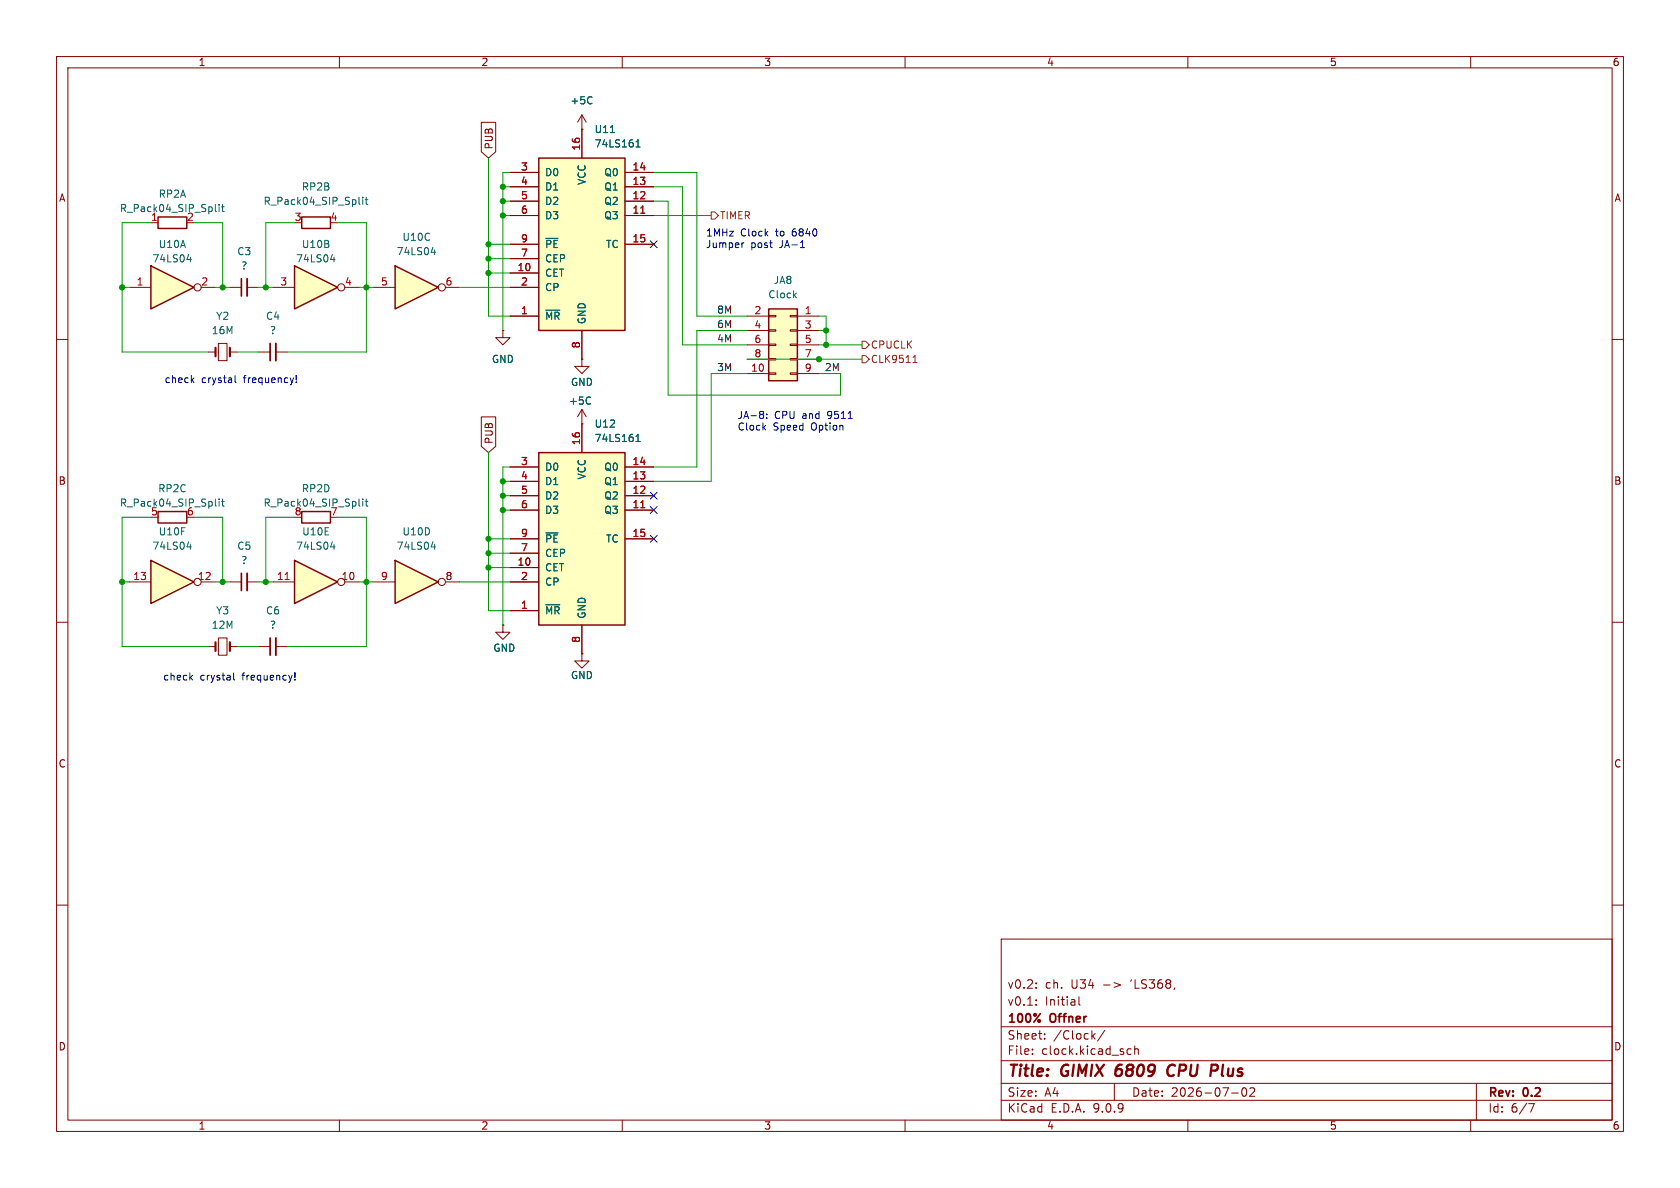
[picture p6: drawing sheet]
<svg xmlns="http://www.w3.org/2000/svg" width="297mm" height="210mm" viewBox="0 0 297 210" stroke-linecap="round" stroke-linejoin="round" font-family="sans-serif">
<g fill="none" stroke="#840000" stroke-width=".18">
<path d="M10 10h277v190h-277zM12 12h273v186h-273zM60 10v2M110 10v2M160 10v2M210 10v2M260 10v2M102.9 22.9h.1M102.9 20.3l-.8 1.3M102.9 20.3l.7 1.3M102.9 20.3v2.6M10 60h2"/>
<path d="M102.9 74.9h.1M102.9 63.5v1.3h1.2l-1.2 1.2-1.3-1.2h1.3M102.9 63.5h.1M102.9 72.4v2.5M102.9 72.4l-.8 1.3M102.9 72.4l.7 1.3M285 60h2M10 110h2M285 110h2M10 160h2M177 166h108v32h-108zM183.2 177.6v.1"/>
<path d="M183.2 173.8v.1M183.2 174.6v.1M183.2 176.8v.1M190.7 176.2v1.3l.3 .2M195.1 174.1h1.1M197 173.7l1.1 .4-1.1 .5M285 160h2M60 198v2M110 198v2M160 198v2M177 194.5h108M177 191.5h108"/>
<path d="M177 187.5h108M177 181.5h108M182.5 186.3v.1M182.5 185.5v.1M184.7 183.6v.1M184.7 182.8v.1M193.2 183.1l.4 .6M193.6 182.7l-.6 .6M195.3 182.1l-1.3 2M197 191.5v3M199.2 186.1l.3 .3 .5-.1M200 185.5l-.5-.1-.3 .3"/>
<path d="M200.6 185.5l.2-.1 .4 .1v.9M200.6 184.9v1.5M210 198v2M217.7 193.2h1.2M219.7 192.4l.2-.1a.81 .81 0 0 1 .6 .6 .81 .81 0 0 1-.3 .8l-.2 .1a.81 .81 0 0 1-.3-1.4zM221 192.4l.5-.1 .2 .1 .1 .3-.9 1.1h.9M260 198v2M261 191.5v6.5M270.2 195.1h1l-.6 1.5"/>
</g>
<path d="M197.4 188.7l-.2 1.1 .3 .4M197.4 189.1l-.2 .3M207.4 188.2a1.13 1.13 0 0 0-1 .7 1.13 1.13 0 0 0 .2 1.2l.3 .1 .5-.1M215 188.2l.2 .1a.54 .54 0 0 1-.1 .9" fill="none" stroke="#840000" stroke-width=".4"/>
<path d="M53.3 90.4h5.1v2.1h-5.1z" fill="none" stroke="#840000" stroke-width=".25"/>
<path d="M104.4 17.1l.3 .1M104.7 18.2l-.3 .2M104.2 70.2l.2 .1M104.4 71.3l-.2 .1M63.5 89.3l.2 .2M64.1 88.2v.1M64.1 88.6v.9M64.6 88.6h.4M64.7 88.2v1.1l.3 .2" fill="none" stroke="#006464" stroke-width=".18"/>
<path d="M69.8 47l7.7 3.8-7.7 3.8z" fill="#ffffc2"/>
<path d="M69.8 47l7.7 3.8-7.7 3.8z" fill="none" stroke="#840000" stroke-width=".25"/>
<g fill="none" stroke="#840000" stroke-width=".18">
<path d="M66 50.8h3.8M78.7 50.8h2.6M88.9 58.4v1.3h1.3l-1.3 1.3-1.3-1.3h1.3M88.9 58.4h.1"/>
<circle cx="78.1" cy="50.8" r=".63"/>
</g>
<path d="M76.2 44.6h.8M76.8 44.2v.8" fill="none" stroke="#006464" stroke-width=".18"/>
<path d="M95.2 27.9h15.3v30.5h-15.3z" fill="#ffffc2"/>
<path d="M95.2 27.9h15.3v30.5h-15.3z" fill="none" stroke="#840000" stroke-width=".25"/>
<g fill="none" stroke="#840000" stroke-width=".18">
<path d="M90.2 30.5h5M90.2 33h5M90.2 35.6h5M90.2 38.1h5M102.9 22.9v5M110.5 30.5h5.1M110.5 33h5.1M110.5 35.6h5.1M110.5 38.1h5.1M90.2 43.2h5M90.2 45.7h5M90.2 48.3h5"/>
<path d="M90.2 50.8h5M90.2 55.9h5M102.9 58.4v5.1M110.5 43.2h5.1"/>
</g>
<path d="M107.9 23.4h.7M112.4 26h.8M112.4 25.1l.4-.4v1.3M96.5 42.1h2.2M96.5 54.8h2.5" fill="none" stroke="#006464" stroke-width=".18"/>
<path d="M113.3 37.7h.7" fill="none" stroke="#a90000" stroke-width=".18"/>
<path d="M135.9 54.6h5.1v12.7h-5.1z" fill="#ffffc2"/>
<path d="M135.9 54.6h5.1v12.7h-5.1z" fill="none" stroke="#840000" stroke-width=".25"/>
<g fill="none" stroke="#840000" stroke-width=".18">
<path d="M132.1 55.9h3.8M132.1 58.4h3.8M135.9 55.8h1.3v.2h-1.3zM135.9 58.3h1.3v.2h-1.3zM139.7 55.8h1.3v.2h-1.3zM139.7 58.3h1.3v.2h-1.3zM141 55.9h3.8M141 58.4h3.8M36.8 62.2h1.3M38.6 60.7h1.5v3.1h-1.5zM40.6 62.2h1.3M132.1 61h3.8"/>
<path d="M132.1 63.5h3.8M132.1 66h3.8M135.9 60.8h1.3v.3h-1.3zM135.9 63.4h1.3v.2h-1.3zM135.9 65.9h1.3v.3h-1.3zM139.7 60.8h1.3v.3h-1.3zM139.7 63.4h1.3v.2h-1.3zM139.7 65.9h1.3v.3h-1.3zM141 61h3.8M141 63.5h3.8M141 66h3.8"/>
</g>
<path d="M140.4 52.2l.4 .4M140.8 51.8l-.5 .5" fill="none" stroke="#006464" stroke-width=".18"/>
<path d="M38.1 61.5v1.5M40.6 61.5v1.5" fill="none" stroke="#840000" stroke-width=".38"/>
<path d="M26.7 99.1l7.6 3.8-7.6 3.8z" fill="#ffffc2"/>
<path d="M26.7 99.1l7.6 3.8-7.6 3.8zM27.9 90.4h5.1v2.1h-5.1z" fill="none" stroke="#840000" stroke-width=".25"/>
<g fill="none" stroke="#840000" stroke-width=".18">
<path d="M45.7 62.2h2.1M48.8 62.2h2M22.9 102.9h3.8M35.6 102.9h2.5M36.8 114.3h1.3M38.6 112.8h1.5v3h-1.5zM40.6 114.3h1.3M45.7 114.3h2.1M48.8 114.3h2"/>
<circle cx="34.9" cy="102.9" r=".63"/>
</g>
<path d="M33.1 96.7h.7M33.7 96.3v.8M38.1 89.3l.2 .2M38.7 88.2v.1M38.7 88.6v.9M39.2 88.6h.4M39.3 88.2v1.1l.3 .2" fill="none" stroke="#006464" stroke-width=".18"/>
<path d="M47.8 60.7v3.1M47.8 112.8v3" fill="none" stroke="#840000" stroke-width=".3"/>
<path d="M48.8 60.7v3.1M48.8 112.8v3" fill="none" stroke="#840000" stroke-width=".33"/>
<path d="M38.1 113.5v1.6M40.6 113.5v1.6" fill="none" stroke="#840000" stroke-width=".38"/>
<path d="M26.7 47l7.6 3.8-7.6 3.8z" fill="#ffffc2"/>
<path d="M27.9 38.4h5.1v2h-5.1zM26.7 47l7.6 3.8-7.6 3.8z" fill="none" stroke="#840000" stroke-width=".25"/>
<g fill="none" stroke="#840000" stroke-width=".18">
<path d="M26.7 39.4h1.2M22.9 50.8h3.8M35.6 50.8h2.5M40.6 102.9h2.1M43.7 102.9h2M88.9 110.5v1.3h1.3l-1.3 1.2-1.3-1.2h1.3M88.9 110.5h.1"/>
<circle cx="34.9" cy="50.8" r=".63"/>
</g>
<path d="M38.1 37.2l.2 .2M38.7 36.1v.2M38.7 36.6v.8M39.2 36.6h.4M39.3 36.1v1.1l.3 .2M33.1 45.9h.7M33.7 45.5v.8" fill="none" stroke="#006464" stroke-width=".18"/>
<path d="M42.7 101.3v3.1" fill="none" stroke="#840000" stroke-width=".3"/>
<path d="M43.7 101.3v3.1" fill="none" stroke="#840000" stroke-width=".33"/>
<path d="M52.1 99.1l7.6 3.8-7.6 3.8z" fill="#ffffc2"/>
<path d="M52.1 99.1l7.6 3.8-7.6 3.8z" fill="none" stroke="#840000" stroke-width=".25"/>
<g fill="none" stroke="#840000" stroke-width=".18">
<path d="M48.3 102.9h3.8M61 102.9h2.5"/>
<circle cx="60.3" cy="102.9" r=".63"/>
</g>
<path d="M50.4 102.5h.7" fill="none" stroke="#a90000" stroke-width=".18"/>
<path d="M58.5 96.7h.7M59.1 96.3v.8" fill="none" stroke="#006464" stroke-width=".18"/>
<path d="M69.8 99.1l7.7 3.8-7.7 3.8z" fill="#ffffc2"/>
<path d="M53.3 38.4h5.1v2h-5.1zM69.8 99.1l7.7 3.8-7.7 3.8z" fill="none" stroke="#840000" stroke-width=".25"/>
<g fill="none" stroke="#840000" stroke-width=".18">
<path d="M40.6 50.8h2.1M43.7 50.8h2M66 102.9h3.8M78.7 102.9h2.6M102.9 115.6v1.2h1.2l-1.2 1.3-1.3-1.3h1.3M102.9 115.6h.1"/>
<circle cx="78.1" cy="102.9" r=".63"/>
</g>
<path d="M63.5 36l.2 .1M64.1 34.9v.1M64.1 35.3v.8M64.6 35.3h.4M64.7 34.9v1.1l.3 .1M76.2 96.7h.8M76.8 96.3v.8" fill="none" stroke="#006464" stroke-width=".18"/>
<path d="M42.7 49.3v3" fill="none" stroke="#840000" stroke-width=".3"/>
<path d="M43.7 49.3v3" fill="none" stroke="#840000" stroke-width=".33"/>
<path d="M95.2 80h15.3v30.5h-15.3z" fill="#ffffc2"/>
<path d="M95.2 80h15.3v30.5h-15.3z" fill="none" stroke="#840000" stroke-width=".25"/>
<g fill="none" stroke="#840000" stroke-width=".18">
<path d="M102.9 74.9v5.1M90.2 82.6h5M90.2 85.1h5M90.2 87.6h5M90.2 90.2h5M90.2 95.3h5M90.2 97.8h5M110.5 82.6h5.1M110.5 85.1h5.1M110.5 87.6h5.1M110.5 90.2h5.1M110.5 95.3h5.1"/>
<path d="M90.2 100.3h5M90.2 102.9h5M90.2 108h5M102.9 110.5v5.1"/>
</g>
<path d="M112.4 78h.8M112.4 77.1l.4-.3v1.2M96.5 94.2h2.2M96.5 106.9h2.5" fill="none" stroke="#006464" stroke-width=".18"/>
<path d="M113.3 89.8h.7" fill="none" stroke="#a90000" stroke-width=".18"/>
<path d="M52.1 47l7.6 3.8-7.6 3.8z" fill="#ffffc2"/>
<path d="M52.1 47l7.6 3.8-7.6 3.8z" fill="none" stroke="#840000" stroke-width=".25"/>
<g fill="none" stroke="#840000" stroke-width=".18">
<path d="M85.1 21.6h2.5v5.2l-1.2 1.1-1.3-1.1zM90.2 30.5h5M90.2 33h5M90.2 35.6h5M90.2 38.1h5M102.9 22.9h.1M102.9 22.9v5M110.5 30.5h5.1M110.5 33h5.1M110.5 35.6h5.1M110.5 38.1h5.1M48.3 50.8h3.8"/>
<path d="M61 50.8h2.5M88.9 58.4h.1M90.2 50.8h5M90.2 43.2h5M90.2 45.7h5M90.2 48.3h5M90.2 55.9h5M102.9 58.4v5.1M110.5 43.2h5.1M85.1 73.7h2.5v5.2l-1.2 1.1-1.3-1.1zM102.9 63.5h.1M102.9 74.9h.1"/>
<path d="M102.9 74.9v5.1M90.2 82.6h5M90.2 85.1h5M90.2 87.6h5M90.2 90.2h5M90.2 95.3h5M90.2 97.8h5M110.5 82.6h5.1M110.5 85.1h5.1M110.5 87.6h5.1M110.5 90.2h5.1M110.5 95.3h5.1"/>
<path d="M88.9 110.5h.1M90.2 100.3h5M90.2 102.9h5M90.2 108h5M102.9 115.6h.1M102.9 110.5v5.1"/>
<circle cx="60.3" cy="50.8" r=".63"/>
</g>
<g fill="none" stroke="#006464" stroke-width=".18">
<path d="M104.4 17.1l.3 .1M104.7 18.2l-.3 .2M107.9 23.4h.7M112.4 25.1l.4-.4v1.3M112.4 26h.8M58.5 45.9h.7M59.1 45.5v.8M96.5 42.1h2.2M96.5 54.8h2.5M104.2 70.2l.2 .1M104.4 71.3l-.2 .1M112.4 78h.8"/>
<path d="M112.4 77.1l.4-.3v1.2M96.5 94.2h2.2M96.5 106.9h2.5"/>
</g>
<path d="M125.7 37.5h.7l.6 .6-.6 .6h-.7zM152.4 62.9h.6l.7 .6-.7 .6h-.6zM152.4 60.3h.6l.7 .7-.7 .6h-.6zM161.4 64.1h.7M161.4 63.2l.4-.4v1.3" fill="none" stroke="#725600" stroke-width=".18"/>
<g fill="none" stroke="#009600" stroke-width=".18">
<path d="M26.7 39.4h-5.1v22.8h15.2M34.3 39.4h5.1v11.4M52.1 39.4h-5.1v11.4M59.7 39.4h5.1v22.8h-14M86.4 27.9v28h3.8M88.9 38.1h1.3M88.9 33h1.3M88.9 35.6h1.3M90.2 30.5h-1.3v27.9M115.6 33h5v28h11.5M115.6 35.6h2.5v34.3h30.5v-3.9h-3.8M115.6 30.5h7.6v25.4h8.9"/>
<path d="M115.6 38.1h10.1M21.6 50.8h1.3M38.1 50.8h2.5M45.7 50.8h2.6M63.5 50.8h2.5M81.3 50.8h8.9M86.4 45.7h3.8M86.4 43.2h3.8M86.4 48.3h3.8M132.1 58.4h-8.9v24.2h-7.6M144.8 58.4h1.2M144.8 55.9h1.2v5.1"/>
<path d="M41.9 62.2h3.8M132.1 66h-6.4v19.1h-10.1M132.1 63.5h20.3M144.8 61h7.6M26.7 91.4h-5.1v22.9h15.2M34.3 91.4h5.1v11.5M52.1 91.4h-5.1v11.5M59.7 91.4h5.1v22.9h-14M86.4 80v28h3.8M86.4 95.3h3.8M86.4 97.8h3.8M88.9 85.1h1.3"/>
<path d="M88.9 90.2h1.3M88.9 87.6h1.3M90.2 82.6h-1.3v27.9M21.6 102.9h1.3M38.1 102.9h2.5M41.9 114.3h3.8M45.7 102.9h2.6M63.5 102.9h2.5M81.3 102.9h8.9M86.4 100.3h3.8"/>
</g>
<path d="M115 42.6l1.2 1.2M116.2 42.6l-1.2 1.2M115 89.6l1.2 1.2M115 94.6l1.2 1.3M115 87l1.2 1.2M116.2 89.6l-1.2 1.2M116.2 94.6l-1.2 1.3M116.2 87l-1.2 1.2" fill="none" stroke="#000084" stroke-width=".18"/>
<g fill="none" stroke="#0000c2" stroke-width=".18">
<path d="M131.5 42.9l-.3 .1M141.5 43.8h.7M141.7 42.7l.2-.2v1.3M33.9 67.2l.4 .4M34.3 66.8l-.5 .5M41.6 66.4v1.1l.1 .1M52.4 67.5v.1M52.4 66.4v.8M134.9 72.8l.1 .2-.1 .2M134.9 73.3l.1 .2-.1 .4M135 75.5l.4 .5M135.4 75.2l-.5 .5"/>
<path d="M135.5 73.9v.1M135.5 73.2v.1M33.7 119.7l.3 .5M34 119.4l-.4 .5M41.3 118.9v1.1l.2 .2M52.1 118.9v.8M52.1 120.1v.1"/>
</g>
<path d="M113.3 37.7h.7M113.3 89.8h.7" fill="none" stroke="#a90000" stroke-width=".18"/>
<g fill="#009600" stroke="#009600" stroke-width=".18">
<circle cx="86.4" cy="95.3" r=".46"/>
<circle cx="86.4" cy="100.3" r=".46"/>
<circle cx="86.4" cy="97.8" r=".46"/>
<circle cx="88.9" cy="90.2" r=".46"/>
<circle cx="88.9" cy="85.1" r=".46"/>
<circle cx="88.9" cy="38.1" r=".46"/>
<circle cx="88.9" cy="87.6" r=".46"/>
<circle cx="88.9" cy="35.6" r=".46"/>
<circle cx="88.9" cy="33" r=".46"/>
<circle cx="86.4" cy="43.2" r=".46"/>
<circle cx="64.8" cy="50.8" r=".46"/>
<circle cx="86.4" cy="48.3" r=".46"/>
<circle cx="21.6" cy="50.8" r=".46"/>
<circle cx="39.4" cy="50.8" r=".46"/>
<circle cx="86.4" cy="45.7" r=".46"/>
<circle cx="47" cy="50.8" r=".46"/>
<circle cx="146" cy="61" r=".46"/>
<circle cx="146" cy="58.4" r=".46"/>
<circle cx="144.8" cy="63.5" r=".46"/>
<circle cx="47" cy="102.9" r=".46"/>
<circle cx="39.4" cy="102.9" r=".46"/>
<circle cx="21.6" cy="102.9" r=".46"/>
<circle cx="64.8" cy="102.9" r=".46"/>
</g>
<g font-size="2.8" fill="#840000">
<text x="178" y="190.9">Title:</text>
<text x="187.7" y="190.9">GIMIX</text>
<text x="198.1" y="190.9">6809</text>
<text x="208" y="190.9">CPU</text>
<text x="216.4" y="190.9">Plus</text>
</g>
<g font-size="2.1" fill="#840000">
<text x="178" y="178">v0.1:</text>
<text x="178" y="175">v0.2:</text>
<text x="184.7" y="178">Initial</text>
<text x="184.7" y="175">ch.</text>
<text x="189.4" y="175">U34</text>
<text x="200.1" y="175">'LS368,</text>
<text x="178" y="184">Sheet:</text>
<text x="178" y="181.2">100%</text>
<text x="185.7" y="181.2">Offner</text>
<text x="186.2" y="184">/Clock/</text>
<text x="178" y="186.7">File:</text>
<text x="184.1" y="186.7">clock.kicad_sch</text>
<text x="178" y="196.9">KiCad</text>
<text x="178" y="194.1">Size:</text>
<text x="184.7" y="194.1">A4</text>
<text x="185.7" y="196.9">E.D.A.</text>
<text x="193.3" y="196.9">9.0.9</text>
<text x="200" y="194.1">Date:</text>
<text x="207" y="194.1">2026-07-02</text>
<text x="263" y="194.3">Rev:</text>
<text x="263" y="196.9">Id:</text>
<text x="267.1" y="196.9">6/7</text>
<text x="269.4" y="194.3">0.2</text>
</g>
<g font-size="1.8" fill="#840000">
<text x="35" y="11.9">1</text>
<text x="85" y="11.9">2</text>
<text x="135" y="11.9">3</text>
<text x="185" y="11.9">4</text>
<text x="235" y="11.9">5</text>
<text x="285" y="11.9">6</text>
<text x="87.3" y="26.5" transform="rotate(-90 87.3 26.5)">PUB</text>
<text x="10.3" y="35.9">A</text>
<text x="285.3" y="35.9">A</text>
<text x="87.3" y="78.6" transform="rotate(-90 87.3 78.6)">PUB</text>
<text x="10.3" y="85.9">B</text>
<text x="285.3" y="85.9">B</text>
<text x="10.3" y="135.9">C</text>
<text x="285.3" y="135.9">C</text>
<text x="10.3" y="185.9">D</text>
<text x="285.3" y="185.9">D</text>
<text x="35" y="199.9">1</text>
<text x="85" y="199.9">2</text>
<text x="135" y="199.9">3</text>
<text x="185" y="199.9">4</text>
<text x="235" y="199.9">5</text>
<text x="285" y="199.9">6</text>
</g>
<g font-size="1.8" fill="#006464">
<text x="100.7" y="18.6">+5C</text>
<text x="105" y="23.7">U11</text>
<text x="105" y="26.3">74LS161</text>
<text x="28" y="35.2">RP2A</text>
<text x="53.3" y="33.9">RP2B</text>
<text x="96.3" y="31.3">D0</text>
<text x="96.3" y="33.9">D1</text>
<text x="103.7" y="32.8" transform="rotate(-90 103.7 32.8)">VCC</text>
<text x="106.7" y="31.3">Q0</text>
<text x="106.7" y="33.9">Q1</text>
<text x="21.1" y="37.7">R_Pack04_SIP_Split</text>
<text x="26.6" y="39.1">1</text>
<text x="46.5" y="36.4">R_Pack04_SIP_Split</text>
<text x="96.3" y="36.4">D2</text>
<text x="96.3" y="39">D3</text>
<text x="106.7" y="36.4">Q2</text>
<text x="106.7" y="39">Q3</text>
<text x="26.8" y="46.6">74LS04</text>
<text x="28" y="44">U10A</text>
<text x="41.8" y="45.3">C3</text>
<text x="42.5" y="47.9">?</text>
<text x="52.2" y="46.6">74LS04</text>
<text x="53.3" y="44">U10B</text>
<text x="70" y="45.3">74LS04</text>
<text x="71" y="42.8">U10C</text>
<text x="96.3" y="44">~{PE}</text>
<text x="96.3" y="46.6">CEP</text>
<text x="107" y="44">TC</text>
<text x="96.3" y="49.1">CET</text>
<text x="96.3" y="51.7">CP</text>
<text x="135.7" y="52.9">Clock</text>
<text x="136.7" y="50.4">JA8</text>
<text x="37.3" y="59.3">16M</text>
<text x="38.1" y="56.7">Y2</text>
<text x="46.9" y="56.7">C4</text>
<text x="47.6" y="59.3">?</text>
<text x="96.3" y="56.7">~{MR}</text>
<text x="103.7" y="57.4" transform="rotate(-90 103.7 57.4)">GND</text>
<text x="86.9" y="64.4">GND</text>
<text x="100.5" y="71.7">+5C</text>
<text x="100.8" y="68.4">GND</text>
<text x="105" y="75.8">U12</text>
<text x="96.3" y="83.4">D0</text>
<text x="105" y="78.3">74LS161</text>
<text x="106.7" y="83.4">Q0</text>
<text x="21.1" y="89.8">R_Pack04_SIP_Split</text>
<text x="27.9" y="87.2">RP2C</text>
<text x="46.5" y="89.8">R_Pack04_SIP_Split</text>
<text x="53.3" y="87.2">RP2D</text>
<text x="96.3" y="86">D1</text>
<text x="96.3" y="88.5">D2</text>
<text x="103.7" y="84.9" transform="rotate(-90 103.7 84.9)">VCC</text>
<text x="106.7" y="86">Q1</text>
<text x="106.7" y="88.5">Q2</text>
<text x="26.6" y="91.2">5</text>
<text x="28" y="94.8">U10F</text>
<text x="52" y="91.2">8</text>
<text x="53.3" y="94.8">U10E</text>
<text x="71" y="94.8">U10D</text>
<text x="96.3" y="91">D3</text>
<text x="106.7" y="91">Q3</text>
<text x="26.8" y="97.4">74LS04</text>
<text x="41.8" y="97.4">C5</text>
<text x="42.5" y="99.9">?</text>
<text x="52.2" y="97.4">74LS04</text>
<text x="70" y="97.4">74LS04</text>
<text x="96.3" y="96.1">~{PE}</text>
<text x="96.3" y="98.7">CEP</text>
<text x="96.3" y="101.2">CET</text>
<text x="107" y="96.1">TC</text>
<text x="96.3" y="103.7">CP</text>
<text x="37.3" y="111.4">12M</text>
<text x="38.1" y="108.8">Y3</text>
<text x="46.9" y="108.8">C6</text>
<text x="47.6" y="111.4">?</text>
<text x="96.3" y="108.8">~{MR}</text>
<text x="103.7" y="109.5" transform="rotate(-90 103.7 109.5)">GND</text>
<text x="87.1" y="115.4">GND</text>
<text x="100.8" y="120.2">GND</text>
</g>
<g font-size="1.8" fill="#a90000">
<text x="102.6" y="26.7" transform="rotate(-90 102.6 26.7)">16</text>
<text x="92" y="30.2">3</text>
<text x="92" y="32.8">4</text>
<text x="92" y="35.3">5</text>
<text x="111.7" y="30.2">14</text>
<text x="111.7" y="32.8">13</text>
<text x="111.7" y="35.3">12</text>
<text x="32.9" y="39.1">2</text>
<text x="52" y="39.1">3</text>
<text x="58.3" y="39.1">4</text>
<text x="92" y="37.8">6</text>
<text x="111.7" y="37.8">11</text>
<text x="92" y="42.9">9</text>
<text x="92" y="45.5">7</text>
<text x="111.7" y="42.9">15</text>
<text x="24.1" y="50.5">1</text>
<text x="35.5" y="50.5">2</text>
<text x="49.5" y="50.5">3</text>
<text x="60.9" y="50.5">4</text>
<text x="67.2" y="50.5">5</text>
<text x="78.7" y="50.5">6</text>
<text x="91.4" y="48">10</text>
<text x="92" y="50.5">2</text>
<text x="92" y="55.6">1</text>
<text x="133.3" y="55.6">2</text>
<text x="133.3" y="58.2">4</text>
<text x="142.2" y="55.6">1</text>
<text x="142.2" y="58.2">3</text>
<text x="102.6" y="61.7" transform="rotate(-90 102.6 61.7)">8</text>
<text x="132.7" y="65.8">10</text>
<text x="133.3" y="60.7">6</text>
<text x="133.3" y="63.2">8</text>
<text x="142.2" y="60.7">5</text>
<text x="142.2" y="63.2">7</text>
<text x="142.2" y="65.8">9</text>
<text x="92" y="82.3">3</text>
<text x="102.6" y="78.8" transform="rotate(-90 102.6 78.8)">16</text>
<text x="111.7" y="82.3">14</text>
<text x="92" y="84.8">4</text>
<text x="92" y="87.4">5</text>
<text x="92" y="89.9">6</text>
<text x="111.7" y="84.8">13</text>
<text x="111.7" y="87.4">12</text>
<text x="111.7" y="89.9">11</text>
<text x="32.9" y="91.2">6</text>
<text x="58.3" y="91.2">7</text>
<text x="92" y="95">9</text>
<text x="111.7" y="95">15</text>
<text x="91.4" y="100.1">10</text>
<text x="92" y="97.5">7</text>
<text x="23.5" y="102.6">13</text>
<text x="34.9" y="102.6">12</text>
<text x="48.9" y="102.6">11</text>
<text x="60.3" y="102.6">10</text>
<text x="67.2" y="102.6">9</text>
<text x="78.7" y="102.6">8</text>
<text x="92" y="102.6">2</text>
<text x="92" y="107.7">1</text>
<text x="102.6" y="113.7" transform="rotate(-90 102.6 113.7)">8</text>
</g>
<g font-size="1.8" fill="#725600">
<text x="127.2" y="39">TIMER</text>
<text x="153.9" y="64.4">CLK9511</text>
<text x="153.9" y="61.8">CPUCLK</text>
</g>
<g font-size="1.8" fill="#0000c2">
<text x="124.7" y="42">1MHz</text>
<text x="124.7" y="44.1">Jumper</text>
<text x="130.9" y="42">Clock</text>
<text x="132.7" y="44.1">post</text>
<text x="137.3" y="42">to</text>
<text x="137.9" y="44.1">JA-1</text>
<text x="140.3" y="42">6840</text>
<text x="29" y="67.9">check</text>
<text x="35.6" y="67.9">crystal</text>
<text x="43.2" y="67.9">frequency!</text>
<text x="130.3" y="74.3">JA-8:</text>
<text x="130.3" y="76.3">Clock</text>
<text x="136.7" y="76.3">Speed</text>
<text x="136.9" y="74.3">CPU</text>
<text x="142" y="74.3">and</text>
<text x="143.5" y="76.3">Option</text>
<text x="146.6" y="74.3">9511</text>
<text x="28.7" y="120.5">check</text>
<text x="35.4" y="120.5">crystal</text>
<text x="42.9" y="120.5">frequency!</text>
</g>
<g font-size="1.8" fill="#0f0f0f">
<text x="126.7" y="58.1">6M</text>
<text x="126.7" y="55.5">8M</text>
<text x="126.7" y="60.6">4M</text>
<text x="126.7" y="65.7">3M</text>
<text x="145.7" y="65.7">2M</text>
</g>
</svg>
